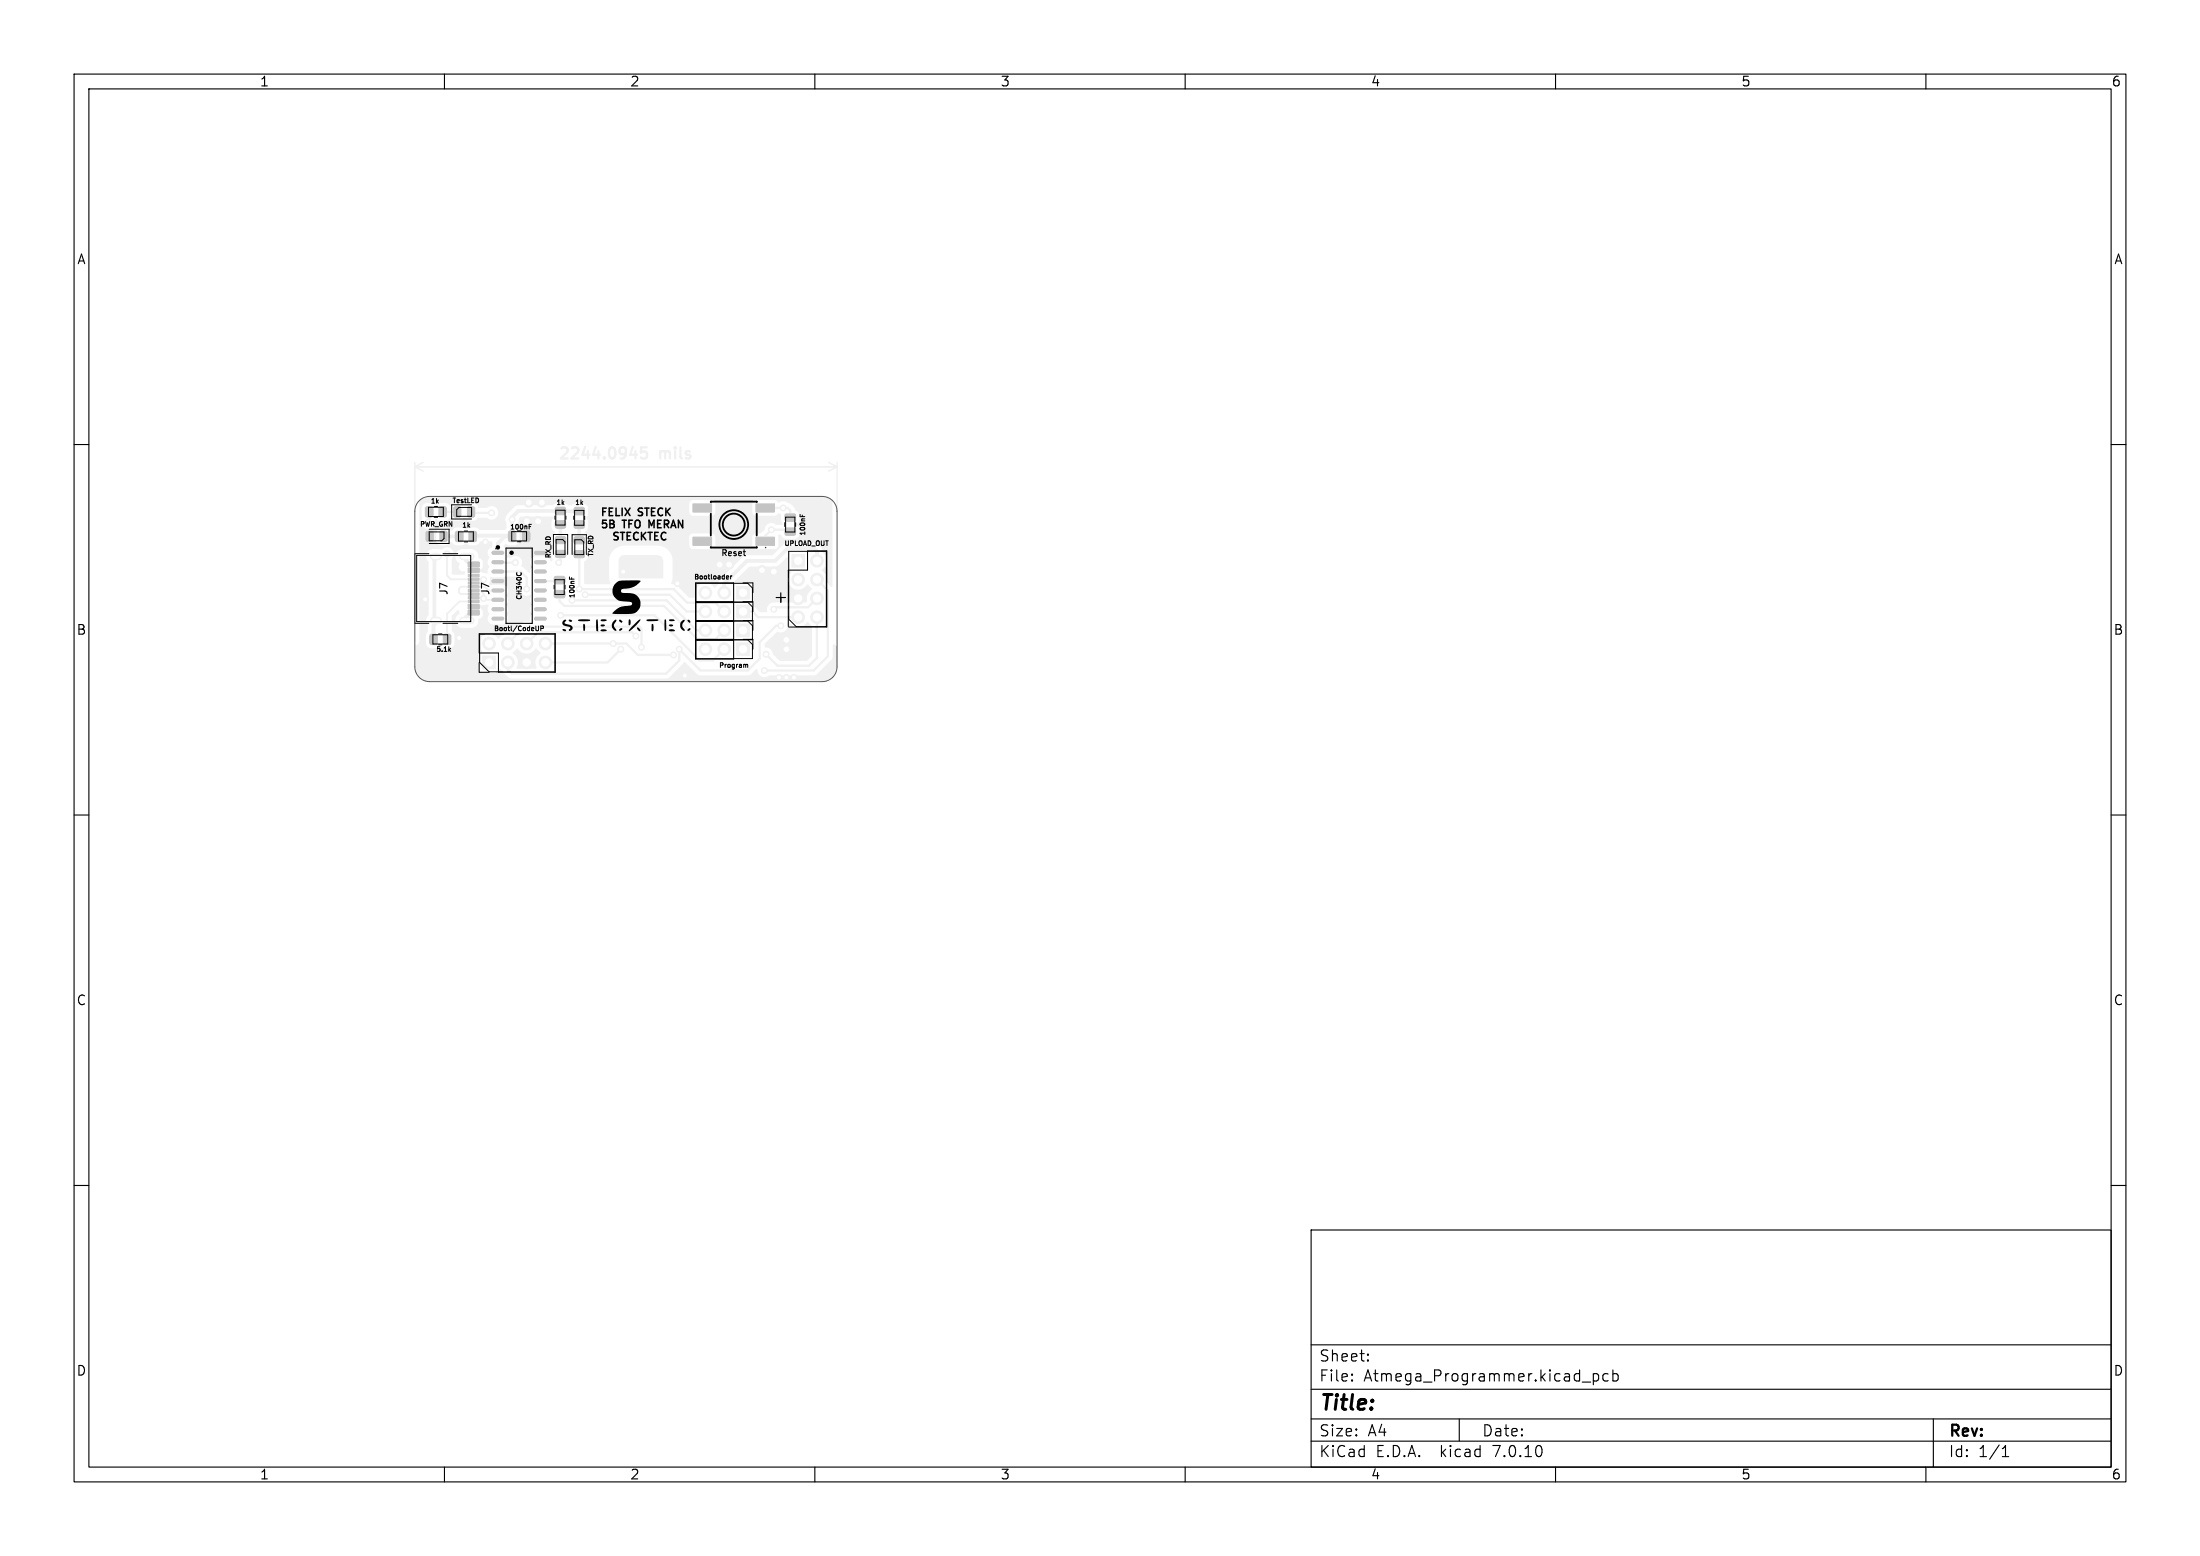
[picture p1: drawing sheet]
<svg xmlns="http://www.w3.org/2000/svg" width="297mm" height="210mm" viewBox="0 0 297 210" stroke-linecap="round" stroke-linejoin="round" font-family="sans-serif">
<g fill="none" stroke="#f0f0f0" stroke-width=".3">
<path d="M59.8 69.1h1.9M63.6 69.1l.1 .1h2.7M65.3 76.7l-.4 .3h-1.3M67.2 77.1h3.1l.8 .9v1.5M67.2 75.9h2.4M75.5 78.3l-.1 .1h-2.4M75.7 74.8v.9l-.3 .2M75.8 60.5l.2-.1h.5a.41 .41 0 0 1 .1 .6l-.9 .9h.9M77.2 60.5l.2-.1h.5a.41 .41 0 0 1 .1 .6l-.9 .9h1M78.2 74.8v4.7h12.7l1.9 1.8h3.8l1.2 1.2M79 60.3l-.4 1.1h1M79.4 60.9v1"/>
<path d="M80.4 60.3l-.3 1.1h.9M80.8 60.9v1M81.6 61.7v.1v.1M81.6 61.7l-.1 .1 .1 .1M81.6 61.7v.2M82.4 60.5a.36 .36 0 0 1 .3-.1 .36 .36 0 0 1 .3 .3 .77 .77 0 0 1-.4 1.2 .91 .91 0 0 1-.2-1.4zM84.5 61l-.3 .3-.4-.1-.2-.2v-.3l.2-.3h.4l.2 .1a.99 .99 0 0 1-.3 1.4h-.3M85.4 60.3l-.3 1.1h.9M85.8 60.9v1M87.3 60.4h-.7l-.1 .7 .2-.2 .5 .1 .2 .2-.1 .5-.2 .2h-.4l-.2-.2M89.1 60.9v1M89.1 61a.37 .37 0 0 1 .7 .1"/>
<path d="M89.8 61.1l.2-.2h.4v1M89.8 61.1v.8M91.1 60.4v.1M91.1 60.9v1M91.1 60.4h.1l-.1 .1M91.9 60.4v1.3l.2 .2M93.1 60.9h-.3l-.2 .2v.2l.5 .1 .1 .2-.1 .2-.1 .1-.4-.1M103.3 68.6h3l.4 .3v1M106.7 71.8l-.3-.3h-2.3l-.8 .8v.8M110.3 78.2l1.5 1.5v8.9l-1.9 1.9h-6.7M58.5 86.3l-.3 .4M63.6 81.8h1.2l.5 .5"/>
<path d="M68.6 86.9l2.3-2.3h15.4l.3 .2v2.6M73.6 86.9h11l1.5 1.5h4.8M75.5 80.2v.9l.7 .7h13.4l4.5 4.5h2.5l1.2-1.2M75.7 83h12.7l6.1 6.1h1.7l1.6-1.5M77.2 81h12.8l4 4.1h1.2M79 80.3h.1M79 80.3h11.4l2.3 2.2h2.5M82.8 86.9h.1M83.8 87.6l-1.8 1.8h-8.4M85.8 85.8l-.5-.5h-12.7l-1.5 1.6M100.3 82.5h1.3l.7 .8h5.5M105.4 84.5h-.6l-2.2 2.2v2.2l-1.6 1.6h-6.4l-2.9-2.9v1.6l-1.8 1.7h-20.8l-.5-.5v-1"/>
<path d="M110.3 80.8l-1.2 1.2h-4.4l-.2 .2M110.3 83.3v5.5l-1.1 1.1h-4.2l-1.6-1.6"/>
</g>
<path d="M56 62.4v24.1M56 63h57M56 63l1.1 .6M57.1 62.4l-1.1 .6M111.9 62.4l1.1 .6M113 62.4v24.1M113 63l-1.1 .6" fill="none" stroke="#f0f0f0" stroke-width=".2"/>
<g fill="#f0f0f0" stroke="#f0f0f0" stroke-width=".14">
<path d="M99.5 81.7h1.7v1.7h-1.7z"/>
<path d="M77.6 68.5h1.1l.2 .2v.6l-.3 .2h-.9l-.2-.3z"/>
<path d="M77.6 70.4l1.1-.1 .2 .2v.7l-.3 .1h-.9l-.2-.2z"/>
<path d="M106 71.3h1.3l.1 .2v.6l-.2 .2-1.1-.1-.1-.2z"/>
<path d="M106 69.4h1.3l.1 .2v.6l-.2 .2-1.1-.1-.1-.2z"/>
<path d="M63.2 75.9h1.5v.6h-1.5z"/>
<path d="M63.2 76.7h1.5v.6h-1.5z"/>
<path d="M63.2 78h1.5v.3h-1.5z"/>
<path d="M63.2 79h1.5v.3h-1.5z"/>
<path d="M63.2 79.5h1.5v.3h-1.5z"/>
<path d="M63.2 80.5h1.5v.3h-1.5z"/>
<path d="M63.2 81.6h1.5v.6h-1.5z"/>
<path d="M63.2 82.4h1.5v.6h-1.5z"/>
<path d="M63.2 81h1.5v.3h-1.5z"/>
<path d="M63.2 80h1.5v.3h-1.5z"/>
<path d="M63.2 78.5h1.5v.3h-1.5z"/>
<path d="M63.2 77.5h1.5v.3h-1.5z"/>
<path d="M106.9 74.8h1.7v1.7h-1.7z"/>
<path d="M99.5 84.2h1.7v1.7h-1.7z"/>
<path d="M63.4 71.8l.7-.1 .2 .2v1l-.1 .2h-.6l-.3-.2z"/>
<path d="M61.6 71.8l.7-.1 .2 .2v1l-.2 .2h-.6l-.2-.2z"/>
<path d="M102.1 72.5h2.5v1.1h-2.5z"/>
<path d="M93.6 72.5h2.5v1.1h-2.5z"/>
<path d="M102.1 68h2.5v1.1h-2.5z"/>
<path d="M93.6 68h2.5v1.1h-2.5z"/>
<path d="M99.5 86.8h1.7v1.7h-1.7z"/>
<path d="M59.5 71.8l.6-.1 .2 .1 .1 1-.2 .3h-.6l-.2-.2z"/>
<path d="M57.6 71.8l.6-.1 .3 .1v1l-.2 .3h-.5l-.3-.2z"/>
<path d="M77.6 72.5l1.1-.1 .2 .3v.6l-.2 .1h-1.1l-.1-.2z"/>
<path d="M77.6 74.4l1.1-.1 .2 .2v.6l-.2 .2h-1.1l-.1-.3z"/>
<path d="M65.2 88.6h1.7v1.7h-1.7z"/>
<path d="M68.7 71.7h.7l.2 .1v1.1l-.1 .2h-.6l-.2-.1z"/>
<path d="M70.6 71.7h.7l.2 .1v1.1l-.1 .2h-.6l-.2-.1z"/>
<path d="M75 72.5l1.2-.1 .2 .2v.6l-.3 .2h-1l-.1-.3z"/>
<path d="M75 74.3h1.2l.2 .2v.6l-.3 .2-1-.1-.1-.2z"/>
<path d="M99.5 79.1h1.7v1.7h-1.7z"/>
<path d="M61.3 68.5l.7-.1 .2 .1v1l-.1 .3h-.6l-.2-.2z"/>
<path d="M63.2 68.5l.6-.1 .3 .1v1l-.2 .3h-.5l-.3-.2z"/>
<path d="M58.1 85.7l.7-.1 .2 .1v1l-.1 .3h-.6l-.3-.2z"/>
<path d="M59.9 85.7l.7-.1 .2 .1 .1 1-.2 .3h-.6l-.2-.2z"/>
<path d="M75 68.5h1.2l.2 .2-.1 .6-.2 .2-1-.1-.1-.2z"/>
<path d="M75 70.3h1.2l.2 .2-.1 .6-.2 .2h-1l-.1-.3z"/>
<path d="M57.5 68.5l.7-.1 .2 .1v1l-.1 .3h-.6l-.3-.2z"/>
<path d="M59.3 68.5l.7-.1 .3 .1v1l-.2 .3h-.6l-.2-.2z"/>
<path d="M74.9 79.8l1.2-.1 .2 .2v.6l-.3 .2h-1l-.2-.3z"/>
<path d="M74.9 77.9l1.2-.1 .2 .2v.6l-.3 .2h-1l-.2-.3z"/>
<circle cx="97.8" cy="82.5" r=".85"/>
<circle cx="95.2" cy="82.5" r=".85"/>
<circle cx="107.7" cy="83.3" r=".85"/>
<circle cx="110.3" cy="83.3" r=".85"/>
<circle cx="107.7" cy="80.8" r=".85"/>
<circle cx="110.3" cy="80.8" r=".85"/>
<circle cx="107.7" cy="78.2" r=".85"/>
<circle cx="110.3" cy="78.2" r=".85"/>
<circle cx="110.3" cy="75.7" r=".85"/>
<circle cx="97.8" cy="85.1" r=".85"/>
<circle cx="95.2" cy="85.1" r=".85"/>
<circle cx="97.8" cy="87.6" r=".85"/>
<circle cx="95.2" cy="87.6" r=".85"/>
<circle cx="66" cy="86.9" r=".85"/>
<circle cx="68.6" cy="89.4" r=".85"/>
<circle cx="68.6" cy="86.9" r=".85"/>
<circle cx="71.1" cy="89.4" r=".85"/>
<circle cx="71.1" cy="86.9" r=".85"/>
<circle cx="73.6" cy="89.4" r=".85"/>
<circle cx="73.6" cy="86.9" r=".85"/>
<circle cx="97.8" cy="80" r=".85"/>
<circle cx="95.2" cy="80" r=".85"/>
<circle cx="104.1" cy="71.5" r=".4"/>
<circle cx="77.2" cy="81" r=".4"/>
<circle cx="57.8" cy="70.5" r=".4"/>
<circle cx="69.1" cy="70.1" r=".4"/>
<circle cx="105.7" cy="68.6" r=".4"/>
<circle cx="84.1" cy="77.2" r=".4"/>
<circle cx="106.2" cy="91.4" r=".4"/>
<circle cx="107.2" cy="91.4" r=".4"/>
<circle cx="62" cy="86.1" r=".4"/>
<circle cx="106.2" cy="86.4" r=".63"/>
<circle cx="71.4" cy="67.8" r=".63"/>
<circle cx="98.4" cy="76.2" r=".63"/>
<circle cx="97.2" cy="76.2" r=".63"/>
<circle cx="57.4" cy="80.9" r=".4"/>
<circle cx="71.1" cy="70.4" r=".63"/>
<circle cx="102.9" cy="77" r=".63"/>
<circle cx="91.4" cy="78.7" r=".4"/>
<circle cx="106.2" cy="87.6" r=".63"/>
<circle cx="73.2" cy="67.8" r=".63"/>
<circle cx="65.5" cy="73.2" r=".4"/>
<circle cx="92.5" cy="91.2" r=".4"/>
<circle cx="72.6" cy="70.4" r=".63"/>
<circle cx="104.5" cy="77.2" r=".63"/>
<circle cx="105.2" cy="91.4" r=".4"/>
<circle cx="91.7" cy="87.6" r=".4"/>
<circle cx="105.4" cy="84.5" r=".4"/>
<circle cx="103.2" cy="90.5" r=".4"/>
<circle cx="86.6" cy="87.4" r=".4"/>
<circle cx="85.8" cy="85.8" r=".4"/>
<circle cx="104.5" cy="82.2" r=".4"/>
<circle cx="103.4" cy="88.3" r=".4"/>
<circle cx="83.8" cy="87.6" r=".4"/>
<circle cx="79" cy="80.3" r=".4"/>
<circle cx="90.9" cy="88.4" r=".4"/>
<circle cx="82.8" cy="86.9" r=".4"/>
<circle cx="78.2" cy="79.5" r=".4"/>
<circle cx="71.1" cy="79.5" r=".4"/>
<circle cx="75.4" cy="75.9" r=".4"/>
<circle cx="75.7" cy="83" r=".4"/>
<circle cx="69.6" cy="75.9" r=".4"/>
<circle cx="60.4" cy="74.8" r=".4"/>
<circle cx="65.3" cy="80.8" r=".4"/>
<circle cx="65.3" cy="78.2" r=".4"/>
<circle cx="66.4" cy="69.2" r=".4"/>
</g>
<path d="M58.6 75.1h.5M62.5 75.1h1.1M58.6 83.7h.5M62.5 83.7h1.1" fill="none" stroke="#f0f0f0" stroke-width="1"/>
<g fill="none" stroke="#f0f0f0" stroke-width=".56">
<path d="M66.6 74.6h1.2M66.6 75.9h1.2M66.6 77.1h1.2M66.6 78.4h1.2M66.6 79.7h1.2M72.4 74.6h1.1M72.4 75.9h1.1M72.4 77.1h1.1M72.4 78.4h1.1M72.4 79.7h1.1M66.6 81h1.2M66.6 82.2h1.2"/>
<path d="M66.6 83.5h1.2M72.4 81h1.1M72.4 82.2h1.1M72.4 83.5h1.1"/>
</g>
<g fill="none" stroke="#f0f0f0" stroke-width=".51">
<path d="M57.9 69.1v1.2M58.6 75.1h.1M58.7 75.6l-.1 8.7-.1 .1v1.9M59.9 72.4h2.1M62.9 75.1v.5l.6 .6M63.5 76.2h.1M69.1 72.4v-.1h-5.2l-.1 .1M69.1 72.4h-.9l-1 .9v1.3M69.1 70.1h.1M71 72.4h1l1 .9v1.3M75.7 70.8v2.1M78.2 69h-8.2l-.9 .8v2.6"/>
<path d="M78.2 70.8v2.1M97.2 76.2h-3.2l-2.6 2.5M103.7 72.8l.2 .3M103.9 68.5v.1M110.3 75.7v-1.3l-.4-.4h-3.5l-1.8 1.7h-3.8l-3 3.1v1.2M63.6 82.6l-.7 .7v.5"/>
</g>
<path d="M60.4 74.8v2.9l.5 .5h2.7M63.6 79.7h1.2M63.6 79.2h-.1M65.3 78.2l-.5 .5h-1.2M65.5 79.2h-3.3l-.2 .2v.6l.2 .2h1.4M67.2 79.7h-1.2M63.6 81.2h-1.6l-1.6 1.6v3.5M65.3 80.8l.2 .2h1.7" fill="none" stroke="#f0f0f0" stroke-width=".25"/>
<g fill="#f0f0f0">
<path d="M56.6 67.5l.7-.4 .7-.1h53.4l.6 .3 .4 .3v11.6h-.2l-.6-.6a1.57 1.57 0 0 0-.7-1.7 1.48 1.48 0 0 0 .2-2.4l-.2-.6-.8-.7h-3.7l-.5 .2-1.6 1.5-3.6 .1-.4 .1-3.1 3.1-.2 .3v.4l-.4 .4h-.2a1.37 1.37 0 0 0-1.8-.5 1.37 1.37 0 0 0-.6 1.8l-.1 .1h-.9l-1.6-1.7-.8-.2 .2-.8v-2.8a2.04 2.04 0 0 0-2-1.5h-4.6a2.05 2.05 0 0 0-2 2v2.3l.2 .8h-3.4l-.1-.1v-2.9l.3-.3a1.25 1.25 0 0 0 .2-1l-.1-.3-.2-.3 .1-.2h13.9a.5 .5 0 0 0 .4 .4h2.6a.5 .5 0 0 0 .5-.4h5l.1 .3 .3 .1h2.6l.3-.1 .2-.3-.1-1.4 .1-.1h.3l.3 .4 .4 .2h1.2l.5-.3a1.26 1.26 0 0 0 .1-1l-.3-.7 .2-.4 .1-.2a1.16 1.16 0 0 0-.3-1.2l-.2-.1-.2-.4-.7-.6a1.36 1.36 0 0 0-1.4-.1l-.3-.2-.2-.1h-2.6l-.3 .1-.1 .4v1.2l.2 .4h2.8l.4-.3a.27 .27 0 0 1 .5 .2v.8l.2 .5h-.1h-.8a.97 .97 0 0 0-1-.1 .97 .97 0 0 0-.6 .8l-.5 .5h-.7l-.3 .1-.1 .4v1.2h-5v-1.2a.5 .5 0 0 0-.5-.5l-2.8 .1-.2 .3v1.3l-13.9-.1a1.25 1.25 0 0 0 .2-1l-.2-.4-.2-.3v-.1l.2-.3a1.3 1.3 0 0 0 .2-1l-.1-.3a.36 .36 0 0 1-.2-.3 .36 .36 0 0 1 .2-.3l.1-.4h13.7a.5 .5 0 0 0 .4 .4h2.6a.5 .5 0 0 0 .5-.4v-1.3l-.2-.3-.3-.1-2.8 .1-.2 .3v1.3h-13.7v-.5a.75 .75 0 0 0-.7-.7h-1.1l-.5 .2h-.3l-.6-.3h-1.1l-.5 .3h-4.8l-.3 .2-1.1 1.2a.95 .95 0 0 0 0 1v.7l-.2 .2h-3.4l-.6-.3-1 .1a.36 .36 0 0 1-.3 .2 .36 .36 0 0 1-.3-.2l-.3-.1a1.3 1.3 0 0 0-1 .2l-.3 .2h-.1l-.3-.3-.4-.1a1.14 1.14 0 0 0-1.2 .3l-.1 .3v1.1a.74 .74 0 0 0 .7 .7 1.14 1.14 0 0 0 1.1-.3l.3-.1 .3 .3a1.3 1.3 0 0 0 1 .1l.6-.3 .2 .2a1.3 1.3 0 0 0 1 .1 1.12 1.12 0 0 0 .8-.5h1.5l.1 .6-.1 .2a.86 .86 0 0 0-.3 1.4 .92 .92 0 0 0 0 1.3l-.3 .4v.4h-.1l-.3-.1a.32 .32 0 0 1-.4-.2 .32 .32 0 0 1 .1-.4l.1-.9-.2-.3-.4-.1a1.1 1.1 0 0 0-1-1.3h-1.2a1.02 1.02 0 0 0-.9 .8 1.02 1.02 0 0 0 .6 1.1l-.1 .2a.6 .6 0 0 0 0 .7 .6 .6 0 0 0 .7 .2l.1 .1-.2 .3h-1.5l-.1-.1v-1.9a.94 .94 0 0 0 0-1.4 .94 .94 0 0 0-1.4 .1l-1.1-.1a1.01 1.01 0 0 0-.9 .6 1.01 1.01 0 0 0 .2 1.1l.1 7.1a1.14 1.14 0 0 0-.1 1.5v.8l-.3 .5v1a.75 .75 0 0 0 .7 .8 1.3 1.3 0 0 0 1.1-.2l.2-.1 .5 .3a1.3 1.3 0 0 0 1.1-.2l.3-.4v-1.1l-.1-.3-.3-.4v-1.9l.8-.9 .1 .1 .2 .4a1.02 1.02 0 0 0-.6 1.1 1.02 1.02 0 0 0 .9 .9l1.4-.1a1.19 1.19 0 0 0 .8-1.2 .54 .54 0 0 0 .6-.5v-.7l-.3-.3a.19 .19 0 0 1 .1-.3 .19 .19 0 0 1 .2 0l.7-.1 .1 .1a.98 .98 0 0 0 .1 1.2 .8 .8 0 0 0-.2 .9 .8 .8 0 0 0 .7 .5h1.4a.87 .87 0 0 0 .3-1.5 .92 .92 0 0 0 0-1.3 .92 .92 0 0 0 0-1.2 .8 .8 0 0 0 .3-.9 .8 .8 0 0 0-.7-.5l-1.8 .1-.1-.2 .2-.4v-.4l.1-.1h1.6l.4-.1h1.7l.4 .5v.6a.95 .95 0 0 0 .1 1.2 .95 .95 0 0 0 1.2 .2v.2a.96 .96 0 0 0 .1 1.1 .92 .92 0 0 0 0 1.3 1.04 1.04 0 0 0-.2 1l-1.1 .1-1.5 1.5a1.72 1.72 0 0 0-1.7 .7 1.39 1.39 0 0 0-2.1-.4 1.39 1.39 0 0 0-.1 2.1l-.4 .5v1.9l.1 .3 .3 .2h1.9l.2-.2 .2-.3h.1l1.1 1.1 .4 .2h21l.4-.2 2-2.1 1.7 1.7 .4 .2h6.5l.4-.2 .7-.7h.2a.96 .96 0 0 0 .5 1 .96 .96 0 0 0 1.1-.2l6 .1 .3-.1 2.1-2.2 .1-1.8a.3 .3 0 0 1 .5 0l.1 .1v2.8l-.1 .7-.3 .5-.5 .4-.5 .3-.6 .1h-53.2l-.5-.1-.5-.3-.4-.4-.3-.5-.1-.7v-2.8a.74 .74 0 0 0 .6-.7v-16h.3a.93 .93 0 0 0 1.1 .8 .93 .93 0 0 0 .7-1.1l.2-.2 .5 .3a1.3 1.3 0 0 0 1.1-.2l.3-.2 .2 .2a1.25 1.25 0 0 0 1 .2l.7-.3 .3 .2 .3 .1a1.14 1.14 0 0 0 1.1-.3l.2-.1h1.1a.92 .92 0 0 0 1.3-.1 .92 .92 0 0 0 0-1.3 .92 .92 0 0 0-1.3 .1h-1l-.1-.1a.75 .75 0 0 0-.7-.6 1.14 1.14 0 0 0-1.1 .3h-.2l-.3-.3h-.3h-.7l-.6 .4-.5-.4h-1a.36 .36 0 0 1-.4 .3 .36 .36 0 0 1-.3-.3h-.2a1.3 1.3 0 0 0-1.1 .1l-.3 .6v1l.1 .4-.1 .5h-.3z"/>
<path d="M69.2 88.1l.6-.6a1.43 1.43 0 0 0 2.5 0h.2l.5 .6a1.56 1.56 0 0 0-.5 2.1l-2.6 .1-.2-.1a1.58 1.58 0 0 0-.5-2.1z"/>
<path d="M104.9 85.3a.95 .95 0 0 0 1.1-.2 .95 .95 0 0 0 .3-1l.2-.1a1.45 1.45 0 0 0 2.5 0h.1l.5 .6v3.9l-.6 .7h-3.7l-.9-.9a1 1 0 0 0-1.1-.9l-.1-.5z"/>
<path d="M99.1 78.5l2.1-2 3.6-.1 .3-.1 1.1-1.1 .2 .1v1.3l.1 .3 .4 .2a1.39 1.39 0 0 0 0 2.2 1.39 1.39 0 0 0 2.1-.4h.1l.5 .6a1.65 1.65 0 0 0-.7 1.7l-.1 .1h-4.1a1.03 1.03 0 0 0-1.2 1.3h-.9l-.6-.6-.3-.1v-.3a.52 .52 0 0 1 0-.7v-1.8l-.2-.3-.3-.2-2 .1z"/>
<path d="M70.3 69.8l4.3-.1 .1 .1-.1 .2a1.3 1.3 0 0 0-.2 1.1l.2 .4 .3 .3v.2l-.3 .2a1.25 1.25 0 0 0-.1 1v.3l.3 .3-.2 .2a1.25 1.25 0 0 0-.1 1.1l.1 .4-.1 .2h-.1a.93 .93 0 0 0-.8-.6h-1.3a.8 .8 0 0 0-.7 .5 .8 .8 0 0 0 .2 .9l-.2 .6a.14 .14 0 0 1-.1 .2 .14 .14 0 0 1-.1 0l-1-.9a.95 .95 0 0 0-.3-1.2 .95 .95 0 0 0-1.2 .1l-.5-.1a.95 .95 0 0 0-.4-1.4l.2-.4 .2 .1a1.27 1.27 0 0 0 1 .1l.5-.1 .2-.5v-1.1l-.2-.6v-.7l.2-.6z"/>
<path d="M83.7 75.2l.2-.2 .4-.1h4.5a.77 .77 0 0 1 .7 .8v2.3v.1h-5.9l-.1-.1v-2.3z"/>
</g>
<g fill="#fff" stroke="#fff" stroke-width=".14">
<circle cx="104.1" cy="71.5" r=".2"/>
<circle cx="77.2" cy="81" r=".2"/>
<circle cx="69.1" cy="70.1" r=".2"/>
<circle cx="105.7" cy="68.6" r=".2"/>
<circle cx="84.1" cy="77.2" r=".2"/>
<circle cx="106.2" cy="91.4" r=".2"/>
<circle cx="107.2" cy="91.4" r=".2"/>
<circle cx="62" cy="86.1" r=".2"/>
<circle cx="106.2" cy="86.4" r=".32"/>
<circle cx="71.4" cy="67.8" r=".32"/>
<circle cx="98.4" cy="76.2" r=".32"/>
<circle cx="97.2" cy="76.2" r=".32"/>
<circle cx="57.4" cy="80.9" r=".2"/>
<circle cx="71.1" cy="70.4" r=".32"/>
<circle cx="102.9" cy="77" r=".32"/>
<circle cx="91.4" cy="78.7" r=".2"/>
<circle cx="106.2" cy="87.6" r=".32"/>
<circle cx="73.2" cy="67.8" r=".32"/>
<circle cx="65.5" cy="73.2" r=".2"/>
<circle cx="92.5" cy="91.2" r=".2"/>
<circle cx="72.6" cy="70.4" r=".32"/>
<circle cx="104.5" cy="77.2" r=".32"/>
<circle cx="105.2" cy="91.4" r=".2"/>
<circle cx="91.7" cy="87.6" r=".2"/>
<circle cx="105.4" cy="84.5" r=".2"/>
<circle cx="103.2" cy="90.5" r=".2"/>
<circle cx="86.6" cy="87.4" r=".2"/>
<circle cx="85.8" cy="85.8" r=".2"/>
<circle cx="104.5" cy="82.2" r=".2"/>
<circle cx="103.4" cy="88.3" r=".2"/>
<circle cx="83.8" cy="87.6" r=".2"/>
<circle cx="79" cy="80.3" r=".2"/>
<circle cx="90.9" cy="88.4" r=".2"/>
<circle cx="82.8" cy="86.9" r=".2"/>
<circle cx="78.2" cy="79.5" r=".2"/>
<circle cx="71.1" cy="79.5" r=".2"/>
<circle cx="75.4" cy="75.9" r=".2"/>
<circle cx="75.7" cy="83" r=".2"/>
<circle cx="69.6" cy="75.9" r=".2"/>
<circle cx="60.4" cy="74.8" r=".2"/>
<circle cx="65.3" cy="80.8" r=".2"/>
<circle cx="65.3" cy="78.2" r=".2"/>
<circle cx="66.4" cy="69.2" r=".2"/>
<circle cx="100.3" cy="82.5" r=".5"/>
<circle cx="97.8" cy="82.5" r=".5"/>
<circle cx="95.2" cy="82.5" r=".5"/>
<circle cx="62.5" cy="76.5" r=".33"/>
<circle cx="62.5" cy="82.3" r=".33"/>
<circle cx="107.7" cy="83.3" r=".5"/>
<circle cx="110.3" cy="83.3" r=".5"/>
<circle cx="107.7" cy="80.8" r=".5"/>
<circle cx="110.3" cy="80.8" r=".5"/>
<circle cx="107.7" cy="78.2" r=".5"/>
<circle cx="110.3" cy="78.2" r=".5"/>
<circle cx="107.7" cy="75.7" r=".5"/>
<circle cx="110.3" cy="75.7" r=".5"/>
<circle cx="100.3" cy="85.1" r=".5"/>
<circle cx="97.8" cy="85.1" r=".5"/>
<circle cx="95.2" cy="85.1" r=".5"/>
<circle cx="100.3" cy="87.6" r=".5"/>
<circle cx="97.8" cy="87.6" r=".5"/>
<circle cx="95.2" cy="87.6" r=".5"/>
<circle cx="66" cy="89.4" r=".5"/>
<circle cx="66" cy="86.9" r=".5"/>
<circle cx="68.6" cy="89.4" r=".5"/>
<circle cx="68.6" cy="86.9" r=".5"/>
<circle cx="71.1" cy="89.4" r=".5"/>
<circle cx="71.1" cy="86.9" r=".5"/>
<circle cx="73.6" cy="89.4" r=".5"/>
<circle cx="73.6" cy="86.9" r=".5"/>
<circle cx="100.3" cy="80" r=".5"/>
<circle cx="97.8" cy="80" r=".5"/>
<circle cx="95.2" cy="80" r=".5"/>
</g>
<path d="M58.6 75.1h.5M62.5 75.1h1.1M58.6 83.7h.5M62.5 83.7h1.1" fill="none" stroke="#fff" stroke-width=".6"/>
<g fill="#c4c4c4" stroke="#c4c4c4" stroke-width=".14">
<path d="M77.6 68.5h1.1l.2 .2v.6l-.3 .2h-.9l-.2-.3z"/>
<path d="M77.6 70.4l1.1-.1 .2 .2v.7l-.3 .1h-.9l-.2-.2z"/>
<path d="M106 71.3h1.3l.1 .2v.6l-.2 .2-1.1-.1-.1-.2z"/>
<path d="M106 69.4h1.3l.1 .2v.6l-.2 .2-1.1-.1-.1-.2z"/>
<path d="M63.2 75.9h1.5v.6h-1.5z"/>
<path d="M63.2 76.7h1.5v.6h-1.5z"/>
<path d="M63.2 78h1.5v.3h-1.5z"/>
<path d="M63.2 79h1.5v.3h-1.5z"/>
<path d="M63.2 79.5h1.5v.3h-1.5z"/>
<path d="M63.2 80.5h1.5v.3h-1.5z"/>
<path d="M63.2 81.6h1.5v.6h-1.5z"/>
<path d="M63.2 82.4h1.5v.6h-1.5z"/>
<path d="M63.2 81h1.5v.3h-1.5z"/>
<path d="M63.2 80h1.5v.3h-1.5z"/>
<path d="M63.2 78.5h1.5v.3h-1.5z"/>
<path d="M63.2 77.5h1.5v.3h-1.5z"/>
<path d="M63.4 71.8l.7-.1 .2 .2v1l-.1 .2h-.6l-.3-.2z"/>
<path d="M61.6 71.8l.7-.1 .2 .2v1l-.2 .2h-.6l-.2-.2z"/>
<path d="M102.1 72.5h2.5v1.1h-2.5z"/>
<path d="M93.6 72.5h2.5v1.1h-2.5z"/>
<path d="M102.1 68h2.5v1.1h-2.5z"/>
<path d="M93.6 68h2.5v1.1h-2.5z"/>
<path d="M59.5 71.8l.6-.1 .2 .1 .1 1-.2 .3h-.6l-.2-.2z"/>
<path d="M57.6 71.8l.6-.1 .3 .1v1l-.2 .3h-.5l-.3-.2z"/>
<path d="M77.6 72.5l1.1-.1 .2 .3v.6l-.2 .1h-1.1l-.1-.2z"/>
<path d="M77.6 74.4l1.1-.1 .2 .2v.6l-.2 .2h-1.1l-.1-.3z"/>
<path d="M68.7 71.7h.7l.2 .1v1.1l-.1 .2h-.6l-.2-.1z"/>
<path d="M70.6 71.7h.7l.2 .1v1.1l-.1 .2h-.6l-.2-.1z"/>
<path d="M75 72.5l1.2-.1 .2 .2v.6l-.3 .2h-1l-.1-.3z"/>
<path d="M75 74.3h1.2l.2 .2v.6l-.3 .2-1-.1-.1-.2z"/>
<path d="M61.3 68.5l.7-.1 .2 .1v1l-.1 .3h-.6l-.2-.2z"/>
<path d="M63.2 68.5l.6-.1 .3 .1v1l-.2 .3h-.5l-.3-.2z"/>
<path d="M58.1 85.7l.7-.1 .2 .1v1l-.1 .3h-.6l-.3-.2z"/>
<path d="M59.9 85.7l.7-.1 .2 .1 .1 1-.2 .3h-.6l-.2-.2z"/>
<path d="M75 68.5h1.2l.2 .2-.1 .6-.2 .2-1-.1-.1-.2z"/>
<path d="M75 70.3h1.2l.2 .2-.1 .6-.2 .2h-1l-.1-.3z"/>
<path d="M57.5 68.5l.7-.1 .2 .1v1l-.1 .3h-.6l-.3-.2z"/>
<path d="M59.3 68.5l.7-.1 .3 .1v1l-.2 .3h-.6l-.2-.2z"/>
<path d="M74.9 79.8l1.2-.1 .2 .2v.6l-.3 .2h-1l-.2-.3z"/>
<path d="M74.9 77.9l1.2-.1 .2 .2v.6l-.3 .2h-1l-.2-.3z"/>
</g>
<g fill="none" stroke="#c4c4c4" stroke-width=".56">
<path d="M66.6 74.6h1.2M66.6 75.9h1.2M66.6 77.1h1.2M66.6 78.4h1.2M66.6 79.7h1.2M72.4 74.6h1.1M72.4 75.9h1.1M72.4 77.1h1.1M72.4 78.4h1.1M72.4 79.7h1.1M66.6 81h1.2M66.6 82.2h1.2"/>
<path d="M66.6 83.5h1.2M72.4 81h1.1M72.4 82.2h1.1M72.4 83.5h1.1"/>
</g>
<g fill="none" stroke="#000" stroke-width=".15">
<path d="M10 10h277v190h-277zM12 12h273v186h-273zM60 10v2M110 10v2M160 10v2M210 10v2M260 10v2M10 60h2M285 60h2M68.3 74h3.6v10.1h-3.6zM104.8 80.6h1.2M105.4 80v1.3"/>
<path d="M10 110h2M285 110h2M10 160h2M285 160h2M177 166h108v32h-108zM60 198v2M110 198v2M160 198v2M177 194.5h108M177 191.5h108M177 187.5h108M177 181.5h108"/>
<path d="M182.5 186.3h.1l-.1 .1M182.5 186.3v.1M182.5 185.5v.1M182.5 185.5h.1l-.1 .1M184.7 183.6v.1M184.7 183.6h-.1l.1 .1M184.7 182.8v.1M184.7 182.8h-.1l.1 .1M197 191.5v3M210 198v2M213.6 186.5h1.1M215.1 185.4v1.5"/>
<path d="M215.1 185.5l.4-.1 .3 .3v.4l-.1 .2-.2 .1-.4-.1M217.1 185.5l-.4-.1-.3 .3v.4l.1 .2 .2 .1 .4-.1M217.7 185.5l.5-.1 .3 .3v.4l-.2 .2-.1 .1-.5-.1M217.7 184.9v1.5M260 198v2M261 191.5v6.5M270.3 196.6h.9M270.3 195.5l.4-.4v1.5"/>
</g>
<path d="M82.9 72.8l.1 .1M82.9 71.9v.3M88 70.9l-.4-.7v1" fill="none" stroke="#000" stroke-width=".2"/>
<g fill="none" stroke="#000" stroke-width=".14">
<path d="M56.3 75h7.3v8.9h-7.3zM57.8 68.5h2v1.2h-2zM57.9 74.7h-1.9v9.4h1.9M57.9 71.8h2v.9l-.3 .3h-1.7zM57.9 71.4h2.7v2h-2.7M58.6 69.8h.5M59.8 74.7h2M61.7 68.8l.3-.3h1.7v1.2h-2zM61.9 71.8h2v1.2h-2zM62.7 73.1h.4M63.7 68.1h-2.7v1.9h2.7M69.1 71.8h2v1.2h-2z"/>
<path d="M69.8 77.3l-.1 .1M69.8 73.1h.5M70.3 77.3l.1 .1M71.4 71.1h.2M71.4 70.8h.3M74.7 74.8v-2.7h1.9v2.7M74.8 79v.5M74.9 78.2h1.3v2h-1.3zM74.9 69.6v.5M75 68.9h1.3v2h-1.3zM75.1 72.8h.9l.3 .3v1.7h-1.2zM76.3 79v.5"/>
<path d="M76.4 69.6v.5M76.9 77.9v.3M77.2 78v.2M77.2 74.9v-2.7h2v2.7M77.5 69.7v.4M77.6 68.9h1.2v2h-1.2zM77.6 72.9h.9l.3 .3v1.7h-1.2zM78.9 69.7v.4M93.9 78.7h5.1v10.3h-5.1zM98.6 77.7v.4M98.8 77.7l-.2 .1M100.3 78.7h1.3v1.3"/>
<path d="M100.3 74.5h.3M100.6 75h.1M105.9 70.5v.6M106.1 69.8h1.2v2h-1.2zM106.5 74.4h5.1v10.2h-4.1l-1-1zM107.4 70.5v.6M108 69.4v.3M108.3 69.5v.2M58.4 85.7h2v1.2h-2zM59.2 85.6h.5M59.2 87h.5M59.8 84.1h2"/>
<path d="M60.7 87.7l.1 .2M60.8 87.5l-.2 .2M64.7 85.5h10.3v5.2h-7.7v-2.6h-2.6zM64.7 89.4v1.3h1.3M64.7 85.6h10.2v5.1h-8.9l-1.3-1.3zM72.7 84.5v.5l-.2 .1M73 84.8h.3v-.3h-.3v.6M93.9 81.2h5.1M93.9 83.9h5.1M93.9 83.7h5.1M93.9 86.4h5.1M93.9 86.3h5.1"/>
<path d="M93.9 81.3h5.1M94 81.3h7.6v-1.9l-.7-.7h-6.9v10.2h7.6v-1.9l-.7-.6M100.3 81.2h1.3v1.3M100.3 83.7h1.3v1.4M100.3 86.3h1.3v1.3M100.9 89.7v.4M100.9 81.3l.7 .6v1.9h-7.6M100.9 83.8l.7 .6v2h-7.6M106.4 84.6v-7.6h2.6v-2.6h2.6v10.2h-5.1"/>
<circle cx="66.9" cy="74.1" r=".03"/>
<circle cx="103.4" cy="73.9" r=".03"/>
</g>
<g fill="none" stroke="#000" stroke-width=".25">
<path d="M96 67.8v-.1h6.2v.1M96 73.8v.1h6.2v-.1M96 69.3v3M102.2 69.3v3"/>
<circle cx="99.1" cy="70.8" r="1.94"/>
<circle cx="99.1" cy="70.8" r="1.48"/>
</g>
<g fill="#000">
<path d="M83.2 78.7a1.61 1.61 0 0 1 1.5-.4h1.5l.3 .1a2.68 2.68 0 0 1-2.5 1.1 .27 .27 0 0 0-.2 .3 .27 .27 0 0 0 .3 .2 3.6 3.6 0 0 1 1.9 .4 1.41 1.41 0 0 1 .4 1.6 1.41 1.41 0 0 1-1.5 .9l-2.2-.1a2.47 2.47 0 0 1 2.3-1.1 .27 .27 0 0 0 .3-.2 .27 .27 0 0 0-.3-.3h-.4a1.65 1.65 0 0 1-1.8-1l-.1-.7 .3-.6zM75.9 84.9l.4 .1 .1 .1a.3 .3 0 0 1-.5-.2zM76.1 83.8l.3-.2 .1 .1-.3 .4 .5 .2a.45 .45 0 0 1 .6 .3 .45 .45 0 0 1-.4 .6l-.1-.2 .2-.2-.1-.2a1.18 1.18 0 0 1-1-.4zM76.8 83.7h.4a.14 .14 0 0 1 0 .2 .14 .14 0 0 1-.2 0zM78 83.7l.9-.1 .8 .1a.67 .67 0 0 1-.8 .2h-.2a.56 .56 0 0 1-.7-.2zM78.7 84.2h.1a.84 .84 0 0 1 .1 1l-.1-.2zM80.6 83.6l.1 .1 .1 1.5h-.2l-.1-.1v-1.2zM81.1 85a.62 .62 0 0 1 .8 .1l-.7 .1zM81.1 84.4l.2-.1h.3a.29 .29 0 0 1-.2 .3 .29 .29 0 0 1-.3-.2zM81.1 83.7a.71 .71 0 0 1 .8 0 .68 .68 0 0 1-.8 0zM82.9 83.8l.2-.2 .1 .1v.1a.67 .67 0 0 0 0 1.2v.1a.74 .74 0 0 1-.6-.5 .74 .74 0 0 1 .3-.8zM83.6 83.7l.1-.1 .4 .3-.2 .2-.3-.2z"/>
<path d="M83.6 84.9l.3-.1 .1 .1-.3 .2h-.1zM84.9 83.6a.47 .47 0 0 1 .1 .8 .66 .66 0 0 1-.1-.7zM86 84.7a.38 .38 0 0 1 .4 .5l-.2-.1zM85.5 84.3l.9-.7a3.8 3.8 0 0 1-1.5 1.6zM88 84.2h.1a.71 .71 0 0 1 .1 .9l-.1 .1-.1-.1zM87.3 83.7l.5-.1h1.1a.84 .84 0 0 1-1 .2h-.5zM89.8 83.6a1.15 1.15 0 0 1 .1 1.1v.4l-.1 .1-.1-.6zM90.3 84.4l.3-.1 .3 .1a.32 .32 0 0 1-.3 .2 .32 .32 0 0 1-.3-.2zM90.3 83.6h.1a.48 .48 0 0 1 .7 .2 .67 .67 0 0 1-.8-.1zM90.3 85a.57 .57 0 0 1 .8 .1l-.7 .1h-.1zM92 83.8l.4-.2v.2a.74 .74 0 0 0 .1 1.2l-.1 .1a.69 .69 0 0 1-.5-1zM92.8 83.7a.22 .22 0 0 1 .3 0 .22 .22 0 0 1 0 .4z"/>
<path d="M92.9 84.9l.2-.1a.24 .24 0 0 1 0 .3 .24 .24 0 0 1-.3 0z"/>
</g>
<g fill="none" stroke="#000" stroke-width=".3">
<circle cx="67.2" cy="73.9" r=".15"/>
<circle cx="69.1" cy="74.6" r=".15"/>
</g>
<path d="M56.5 67.7l.7-.5 .8-.2h53a2 2 0 0 1 2 2v21a2 2 0 0 1-2 2h-53a2 2 0 0 1-2-2v-21l.1-.6z" fill="none" stroke="#575757" stroke-width=".14"/>
<text font-size="2.8" x="178" y="190.9">Title:</text>
<g font-size="2.1">
<text x="178" y="184">Sheet:</text>
<text x="178" y="186.7">File:</text>
<text x="184.1" y="186.7">Atmega_Programmer.kicad_pcb</text>
<text x="178" y="196.9">KiCad</text>
<text x="178" y="194.1">Size:</text>
<text x="184.7" y="194.1">A4</text>
<text x="185.7" y="196.9">E.D.A.</text>
<text x="194.6" y="196.9">kicad</text>
<text x="200" y="194.1">Date:</text>
<text x="201.8" y="196.9">7.0.10</text>
<text x="263" y="194.3">Rev:</text>
<text x="263" y="196.9">Id:</text>
<text x="267.1" y="196.9">1/1</text>
</g>
<g font-size="1.8">
<text x="35" y="11.9">1</text>
<text x="85" y="11.9">2</text>
<text x="135" y="11.9">3</text>
<text x="185" y="11.9">4</text>
<text x="235" y="11.9">5</text>
<text x="285" y="11.9">6</text>
<text x="10.3" y="35.9">A</text>
<text x="285.4" y="35.9">A</text>
<text x="10.3" y="85.9">B</text>
<text x="285.3" y="85.9">B</text>
<text x="10.3" y="135.9">C</text>
<text x="285.3" y="135.9">C</text>
<text x="10.3" y="185.9">D</text>
<text x="285.3" y="185.9">D</text>
<text x="35" y="199.9">1</text>
<text x="85" y="199.9">2</text>
<text x="135" y="199.9">3</text>
<text x="185" y="199.9">4</text>
<text x="235" y="199.9">5</text>
<text x="285" y="199.9">6</text>
</g>
<g font-size="1.4">
<text x="81" y="69.7">FELIX</text>
<text x="81" y="71.4">5B</text>
<text x="84.2" y="71.4">TFO</text>
<text x="86.2" y="69.7">STECK</text>
<text x="88.1" y="71.4">MERAN</text>
<text x="83.4" y="73">STECKTEC</text>
<text x="60.6" y="80.4" transform="rotate(-90 60.6 80.4)">J7</text>
<text x="66.3" y="80.4" transform="rotate(-90 66.3 80.4)">J7</text>
</g>
<text font-size="1.1" x="97.3" y="75.2">Reset</text>
<g font-size=".9">
<text x="56.6" y="71.2">PWR_GRN</text>
<text x="58.1" y="68.1">1k</text>
<text x="61" y="68.1">TestLED</text>
<text x="62.3" y="71.4">1k</text>
<text x="68.8" y="71.6">100nF</text>
<text x="75" y="68.3">1k</text>
<text x="77.6" y="68.3">1k</text>
<text x="74.5" y="75.4" transform="rotate(-90 74.5 75.4)">RX_RD</text>
<text x="80.2" y="75.2" transform="rotate(-90 80.2 75.2)">TX_RD</text>
<text x="105.8" y="73.9">UPLOAD_OUT</text>
<text x="108.8" y="72.4" transform="rotate(-90 108.8 72.4)">100nF</text>
<text x="70.6" y="81" transform="rotate(-90 70.6 81)">CH340C</text>
<text x="77.7" y="80.8" transform="rotate(-90 77.7 80.8)">100nF</text>
<text x="93.7" y="78.2">Bootloader</text>
<text x="58.8" y="88.1">5.1k</text>
<text x="66.6" y="85.3">Bootl/CodeUP</text>
<text x="97" y="90.2">Program</text>
</g>
</svg>
